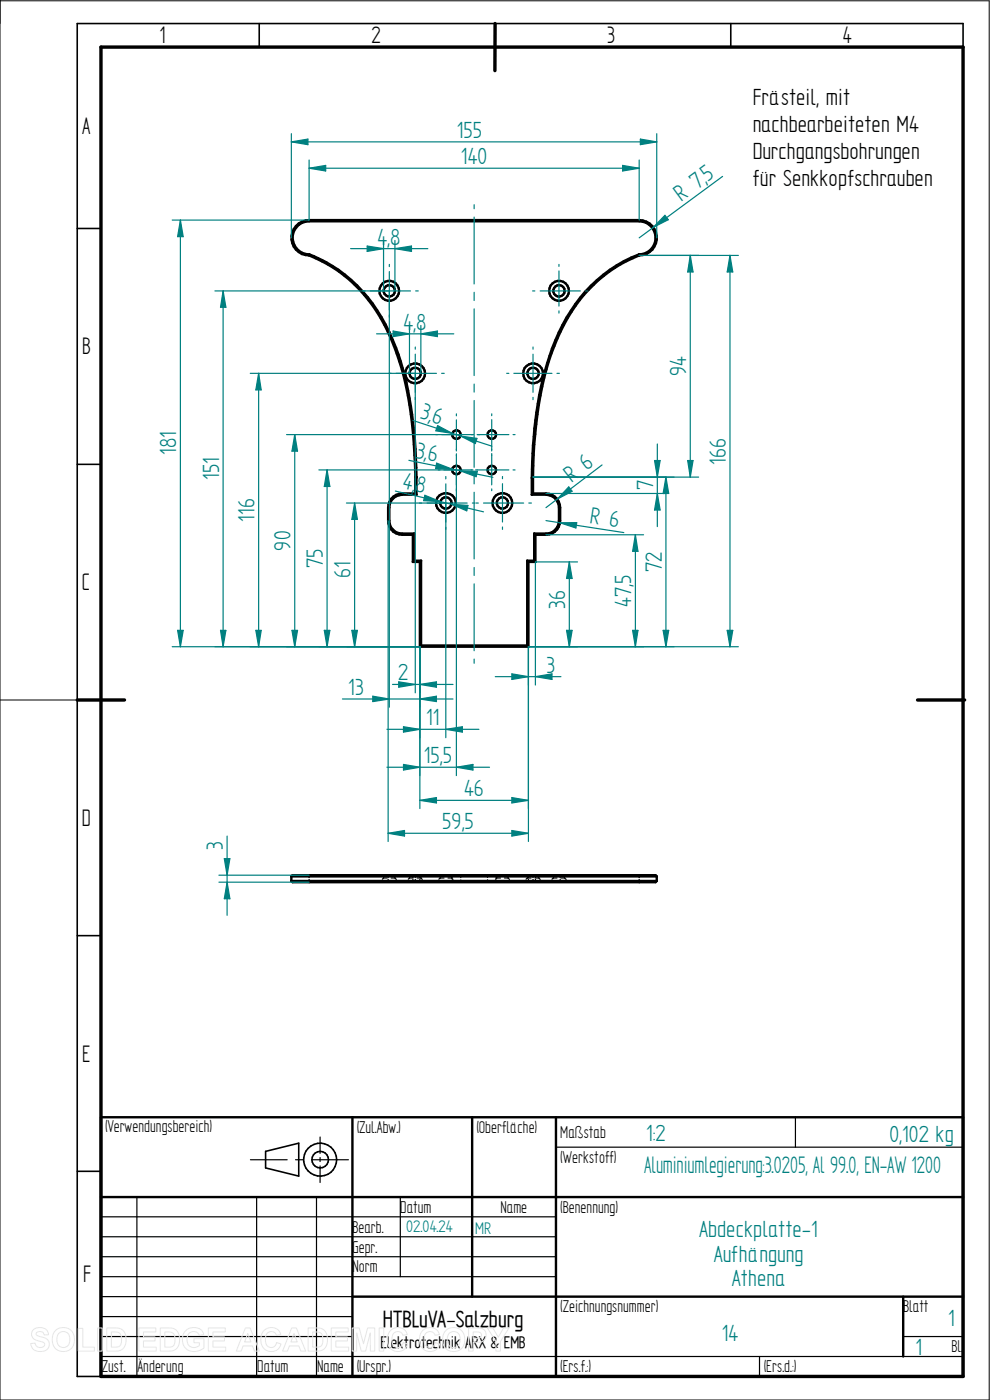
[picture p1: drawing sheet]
<svg xmlns="http://www.w3.org/2000/svg" width="210mm" height="297mm" viewBox="0 0 210 297" stroke-linecap="round" stroke-linejoin="round" font-family="sans-serif">
<path d="M0 0v297h209.8v-296.8h-209.8M0 148.5h16.4" fill="none" stroke="#000" stroke-width=".21"/>
<g fill="none" stroke="#000" stroke-width=".34">
<path d="M55 5v5M105 5v5M155 5v5M204.3 10v-5h-187.9v287h5M16.4 48.5h5M16.4 98.5h5M16.4 148.5h5M16.4 198.5h5M16.4 248.5h5M56.3 244.3l7.1-1.8v7l-7.1-1.7z"/>
<circle cx="67.9" cy="246" r="3.5"/>
<circle cx="67.9" cy="246" r="1.76"/>
</g>
<path d="M21.4 10h182.9v282h-182.9zM105 5v10M16.4 148.5h10M194.6 148.5h10" fill="none" stroke="#000" stroke-width=".72"/>
<g fill="none" stroke="#000" stroke-width=".51">
<path d="M65.6 54.2a31.9 31.9 0 0 1 18 19.2 68.3 68.3 0 0 1 4.2 20.9l.3 6.9M65.6 54.2a3.7 3.7 0 0 1-3.8-3.8 3.7 3.7 0 0 1 3.8-3.7h70a3.7 3.7 0 0 1 3.7 3.7 3.7 3.7 0 0 1-3.7 3.8M65.6 54a31.4 31.4 0 0 1 17.7 18.1 70.4 70.4 0 0 1 4.8 23.1l.2 6M65.6 54a3.5 3.5 0 0 1-3.5-3.5 3.5 3.5 0 0 1 3.5-3.6h70a3.5 3.5 0 0 1 3.5 3.6 3.5 3.5 0 0 1-3.5 3.5M65.6 54v.2M135.6 54a31.2 31.2 0 0 0-17.1 16.5 68.3 68.3 0 0 0-5.4 23.9l-.3 7M135.6 54v.2M135.6 54.2a31.9 31.9 0 0 0-18 19.2 75.4 75.4 0 0 0-4.5 25.4v2.4M87.6 119.2h1.5M87.6 113.5v5.7M87.8 113.2v5.8M87.8 119h1.5"/>
<path d="M87.8 119l-.2 .2M87.8 113.2l-.2 .3M88.1 104.7h-2.8a3 3 0 0 0-3 3v2.7a2.98 2.98 0 0 0 3 3.1h2.3M88.1 101.2v3.5M88.1 104.7l.2 .2M88.1 101.2h.2M88.3 101.2v3.7M88.3 104.9h-3a2.75 2.75 0 0 0-2.7 2.8v2.7a2.75 2.75 0 0 0 2.7 2.8h2.5M89.1 119.2v18M89.3 119v17.9M89.3 119l-.2 .2M111.8 119h1.5"/>
<path d="M111.8 119v17.9M111.8 119l.3 .2M112.1 119.2h1.5M112.1 119.2v18M112.8 104.9h3a2.75 2.75 0 0 1 2.8 2.8v2.7a2.75 2.75 0 0 1-2.8 2.8h-2.5M112.8 101.4v3.5M113.1 101.2v3.5M113.1 104.7h2.7a3.1 3.1 0 0 1 3 3v2.7a2.98 2.98 0 0 1-3 3.1h-2.2M113.1 104.7l-.3 .2M113.1 101.2l-.3 .2M113.3 113.2v5.8M113.3 119l.3 .2"/>
<path d="M113.3 113.2l.3 .3M113.6 113.5v5.7M89.1 137.2h23M89.3 136.9h22.5M89.3 136.9l-.2 .3M111.8 136.9l.3 .3M61.8 185.9l.3-.2h77l.2 .2M61.8 186.9h77.5M61.8 185.9h77.5M61.8 186.9l.3 .3h77l.2-.3M61.8 185.9v1M139.3 185.9v1"/>
<path d="M21.4 237h182.9v55h-182.9zM74.8 237v55M100.2 237v38.1M117.9 237v55M21.4 254h182.9M74.8 275.1h129.5M191.6 275.1v12.7"/>
<circle cx="82.6" cy="61.7" r="2.1"/>
<circle cx="82.6" cy="61.7" r="1.2"/>
<circle cx="88.1" cy="79.2" r="2.09"/>
<circle cx="88.1" cy="79.2" r="1.2"/>
<circle cx="113.1" cy="79.2" r="1.21"/>
<circle cx="113.1" cy="79.2" r="2.09"/>
<circle cx="118.6" cy="61.7" r="1.2"/>
<circle cx="118.6" cy="61.7" r="2.1"/>
<circle cx="96.8" cy="92.2" r=".91"/>
<circle cx="96.8" cy="99.7" r=".9"/>
<circle cx="104.3" cy="92.2" r=".91"/>
<circle cx="104.3" cy="99.7" r=".9"/>
<circle cx="94.6" cy="106.7" r="2.1"/>
<circle cx="94.6" cy="106.7" r="1.21"/>
<circle cx="106.6" cy="106.7" r="2.1"/>
<circle cx="106.6" cy="106.7" r="1.2"/>
</g>
<g fill="none" stroke="#000" stroke-width=".25">
<path d="M65.6 54.1v.1M65.6 54h.1M65.6 54l.4 .1M66.3 54.2l.6 .3M67.3 54.7l.3 .1M135.6 54h.1M135.6 54.1v.1M88.1 101.2l.1 .1M88.3 101.3v.1M88.3 101.2h.1M88.3 100.9v.1M88.3 101.4h.1"/>
<path d="M112.8 101.2h.1M112.8 101.3h.1M113 101.2h.1M65.6 186.9h.1M65.6 185.8v.4M65.6 186.6v.3M65.6 185.7h.1M65.6 187.1v.1M80.8 186.9l-.3 .3M81.4 186.3h.7M81.4 185.7v.1M81.4 186.1v.2"/>
<path d="M81.4 186.3l-.3 .2M82.3 186.6l.1 .4M82.4 185.8l-.1 .4M82.5 187.1l.1 .1M82.6 185.7h-.1M83 186.3h.8M83.8 185.7v.1M83.8 186.1v.2M83.8 186.3l.3 .3M84.4 186.9l.3 .3M86.3 186.9l-.3 .3M86.9 186.3h.7"/>
<path d="M86.9 185.7v.1M86.9 186.1v.2M86.9 186.3l-.3 .2M87.6 186.6v.4M87.7 185.8l-.1 .4M87.8 187.1v.1M87.8 185.7h.1M88.1 186.6v.4M88.2 185.8l-.1 .4M88.3 187.1v.1M88.3 185.7h.1M88.5 186.3h.8"/>
<path d="M89.1 186.6v.4M89.1 185.8v.4M89.2 187.1l.1 .1M89.3 185.7v.1M89.3 186.1v.2M89.3 186.3l.3 .3M89.3 185.7l-.1 .1M89.9 186.9l.3 .3M92.8 186.9l-.3 .3M93.4 186.3h.8M93.4 185.7v.1M93.4 186.1v.2"/>
<path d="M93.4 186.3l-.3 .2M95 186.3h.8M95.8 185.7v.1M95.8 186.1v.2M95.8 186.3l.3 .3M95.9 185.7v.4M95.9 186.6v.6M96.4 186.9l.3 .3M97.7 185.7v.5M97.7 186.7v.5M103.4 185.7v.4M103.4 186.6v.6"/>
<path d="M104.8 186.9l-.3 .3M105.2 185.7v.5M105.2 186.7v.5M105.4 186.3h.8M105.4 185.7v.1M105.4 186.1v.2M105.4 186.3l-.3 .2M107 186.3h.8M107.8 185.7v.1M107.8 186.1v.2M107.8 186.3l.3 .3M108.4 186.9l.3 .3"/>
<path d="M111.3 186.9l-.3 .3M111.8 187.2h.1M111.8 185.7l.1 .1M111.9 186.3h.7M111.9 185.7v.1M111.9 186.1v.2M111.9 186.3l-.3 .2M112 185.8l.1 .4M112.1 186.6l-.1 .4M112.8 185.7h.1M112.9 187.1l-.1 .1M113 185.8l.1 .4"/>
<path d="M113.1 186.6l-.1 .4M113.3 187.2h.1M113.3 185.7l.1 .1M113.5 186.3h.8M113.5 185.8l.1 .4M113.6 186.6l-.1 .4M114.3 185.7v.1M114.3 186.1v.2M114.3 186.3l.3 .3M114.9 186.9l.3 .3M116.8 186.9l-.3 .3M117.4 186.3h.8"/>
<path d="M117.4 185.7v.1M117.4 186.1v.2M117.4 186.3l-.3 .2M118.6 187.2h.1M118.6 185.7l.1 .1M118.8 185.8v.4M118.8 186.6l-.1 .4M119 186.3h.8M119.8 185.7v.1M119.8 186.1v.2M119.8 186.3l.3 .3M120.4 186.9l.3 .3"/>
<path d="M135.6 185.7h.1M135.6 187.2h.1M135.6 185.8v.4M135.6 186.6v.4M168.7 237v6.4M21.4 258.1h96.5M29 254v38M53.1 246h7.8M54.4 254v38M62.7 246h1.7M66.2 246h7.7M67.1 254v38"/>
<path d="M67.9 241.2v3.5M67.9 245.6v.8M67.9 247.4v3.5M84.9 254v16.8M117.9 243.4h86.4M21.4 270.8h96.5M21.4 266.6h96.5M21.4 262.4h96.5M21.4 275.1h53.4M21.4 279.3h53.4M21.4 287.8h182.9M21.4 283.5h53.4"/>
<path d="M161.1 287.8v4.2M191.6 283.5h12.7"/>
</g>
<path d="M36.5 46.7h29.1M38.3 46.7l.6 3.5h-1.2zM36.5 137.2h52.6" fill="none" stroke="#008080" stroke-width=".25"/>
<path d="M38.3 46.7l.6 3.5h-1.2z" fill="#008080"/>
<path d="M37.7 133.7h1.2l-.6 3.5z" fill="none" stroke="#008080" stroke-width=".25"/>
<path d="M37.7 133.7h1.2l-.6 3.5z" fill="#008080"/>
<path d="M38.3 46.7v90.5M46.4 187.2h19.2M46.4 185.7h19.2M48.2 187.2l.6 3.5h-1.2z" fill="none" stroke="#008080" stroke-width=".25"/>
<path d="M48.2 187.2l.6 3.5h-1.2z" fill="#008080"/>
<path d="M47.6 182.2h1.2l-.6 3.5z" fill="none" stroke="#008080" stroke-width=".25"/>
<path d="M47.6 182.2h1.2l-.6 3.5z" fill="#008080"/>
<path d="M61.8 28.4v22.1M61.8 30.1l3.5-.6v1.2zM139.3 28.4v22.1M48.2 177.4v16.8" fill="none" stroke="#008080" stroke-width=".25"/>
<path d="M61.8 30.1l3.5-.6v1.2z" fill="#008080"/>
<path d="M135.8 29.5l3.5 .6-3.5 .6z" fill="none" stroke="#008080" stroke-width=".25"/>
<path d="M135.8 29.5l3.5 .6-3.5 .6z" fill="#008080"/>
<path d="M61.8 30.1h77.5M113.6 119.2h8.9M112.1 137.2h10.4M120.2 133.7h1.2l-.6 3.5z" fill="none" stroke="#008080" stroke-width=".25"/>
<path d="M120.2 133.7h1.2l-.6 3.5z" fill="#008080"/>
<path d="M120.8 119.2l.6 3.5h-1.2z" fill="none" stroke="#008080" stroke-width=".25"/>
<path d="M120.8 119.2l.6 3.5h-1.2z" fill="#008080"/>
<path d="M113.6 119.2v26.1M120.8 119.2v18M112.1 137.2v8.1M108.6 143l3.5 .6-3.5 .5z" fill="none" stroke="#008080" stroke-width=".25"/>
<path d="M108.6 143l3.5 .6-3.5 .5z" fill="#008080"/>
<path d="M113.6 143.6l3.5-.6v1.1z" fill="none" stroke="#008080" stroke-width=".25"/>
<path d="M113.6 143.6l3.5-.6v1.1z" fill="#008080"/>
<path d="M115.8 113.5h20.7M112.1 137.2h24.4M134.2 133.7h1.1l-.5 3.5zM105.1 143.6h13.9" fill="none" stroke="#008080" stroke-width=".25"/>
<path d="M134.2 133.7h1.1l-.5 3.5z" fill="#008080"/>
<path d="M134.8 113.5l.5 3.5h-1.1z" fill="none" stroke="#008080" stroke-width=".25"/>
<path d="M134.8 113.5l.5 3.5h-1.1z" fill="#008080"/>
<path d="M115.8 110.4l16.5 2.6M118.8 110.9h3.5l-.1 1.1zM134.8 113.5v23.7" fill="none" stroke="#008080" stroke-width=".25"/>
<path d="M118.8 110.9h3.5l-.1 1.1z" fill="#008080"/>
<path d="M127.7 98.6l-11.9 9.1M120.6 103.3l.8 .9-3.2 1.7z" fill="none" stroke="#008080" stroke-width=".25"/>
<path d="M120.6 103.3l.8 .9-3.2 1.7z" fill="#008080"/>
<g fill="none" stroke="#008080" stroke-width=".25">
<path d="M100.6 43.4v.9M100.6 46.1v14.1M135.6 54.2h12.6M146.4 54.2l.6 3.5h-1.1zM100.6 62v1.8M100.6 65.5v14.2M100.6 81.5v1.7M100.6 85v14.1M100.6 100.9v1.8M100.6 104.4v14.2M113.1 101.2h35.1M100.6 120.4v1.7"/>
<path d="M100.6 123.9v14.1M100.6 139.8v.9"/>
</g>
<path d="M146.4 54.2l.6 3.5h-1.1z" fill="#008080"/>
<path d="M145.9 97.7h1.1l-.6 3.5z" fill="none" stroke="#008080" stroke-width=".25"/>
<path d="M145.9 97.7h1.1l-.6 3.5z" fill="#008080"/>
<path d="M135.6 54.2h21M146.4 54.2v47M112.1 137.2h44.5M154.3 133.7h1.1l-.5 3.5z" fill="none" stroke="#008080" stroke-width=".25"/>
<path d="M154.3 133.7h1.1l-.5 3.5z" fill="#008080"/>
<path d="M154.9 54.2l.5 3.5h-1.1z" fill="none" stroke="#008080" stroke-width=".25"/>
<path d="M154.9 54.2l.5 3.5h-1.1z" fill="#008080"/>
<path d="M154.9 54.2v83M113.1 101.2h28.1M115.8 104.7h25.4M139.4 104.7l.6 3.5h-1.1z" fill="none" stroke="#008080" stroke-width=".25"/>
<path d="M139.4 104.7l.6 3.5h-1.1z" fill="#008080"/>
<path d="M138.9 97.7h1.1l-.6 3.5z" fill="none" stroke="#008080" stroke-width=".25"/>
<path d="M138.9 97.7h1.1l-.6 3.5z" fill="#008080"/>
<path d="M139.4 94.2v17.5M113.1 101.2h29.9M112.1 137.2h30.9M140.7 133.7h1.2l-.6 3.5z" fill="none" stroke="#008080" stroke-width=".25"/>
<path d="M140.7 133.7h1.2l-.6 3.5z" fill="#008080"/>
<path d="M141.3 101.2l.6 3.5h-1.2z" fill="none" stroke="#008080" stroke-width=".25"/>
<path d="M141.3 101.2l.6 3.5h-1.2z" fill="#008080"/>
<path d="M153.3 37.4l-17.7 13.1M141.1 45.7l.7 .9-3.2 1.6zM141.3 101.2v36" fill="none" stroke="#008080" stroke-width=".25"/>
<path d="M141.1 45.7l.7 .9-3.2 1.6z" fill="#008080"/>
<path d="M65.6 34v12.7M65.6 35.7l3.5-.6v1.2zM135.6 34v12.7" fill="none" stroke="#008080" stroke-width=".25"/>
<path d="M65.6 35.7l3.5-.6v1.2z" fill="#008080"/>
<path d="M132.1 35.1l3.5 .6-3.5 .6z" fill="none" stroke="#008080" stroke-width=".25"/>
<path d="M132.1 35.1l3.5 .6-3.5 .6z" fill="#008080"/>
<path d="M65.6 35.7h70M89.1 137.2v34.3M112.1 137.2v34.3M108.6 169.2l3.5 .6-3.5 .5z" fill="none" stroke="#008080" stroke-width=".25"/>
<path d="M108.6 169.2l3.5 .6-3.5 .5z" fill="#008080"/>
<path d="M89.1 169.8l3.5-.6v1.1z" fill="none" stroke="#008080" stroke-width=".25"/>
<path d="M89.1 169.8l3.5-.6v1.1z" fill="#008080"/>
<path d="M45.6 61.7h37M45.6 137.2h43.5M46.8 133.7h1.1l-.6 3.5zM89.1 169.8h23" fill="none" stroke="#008080" stroke-width=".25"/>
<path d="M46.8 133.7h1.1l-.6 3.5z" fill="#008080"/>
<path d="M47.3 61.7l.6 3.5h-1.1z" fill="none" stroke="#008080" stroke-width=".25"/>
<path d="M47.3 61.7l.6 3.5h-1.1z" fill="#008080"/>
<path d="M47.3 61.7v75.5M53.1 79.2h35M54.9 79.2l.5 3.5h-1.1zM53.1 137.2h36" fill="none" stroke="#008080" stroke-width=".25"/>
<path d="M54.9 79.2l.5 3.5h-1.1z" fill="#008080"/>
<path d="M54.3 133.7h1.1l-.5 3.5z" fill="none" stroke="#008080" stroke-width=".25"/>
<path d="M54.3 133.7h1.1l-.5 3.5z" fill="#008080"/>
<path d="M54.9 79.2v58M73.5 106.7h21.1M73.5 137.2h15.6M74.6 133.7h1.2l-.6 3.5z" fill="none" stroke="#008080" stroke-width=".25"/>
<path d="M74.6 133.7h1.2l-.6 3.5z" fill="#008080"/>
<path d="M75.2 106.7l.6 3.5h-1.2z" fill="none" stroke="#008080" stroke-width=".25"/>
<path d="M75.2 106.7l.6 3.5h-1.2z" fill="#008080"/>
<path d="M60.8 92.2h36M62.5 92.2l.6 3.5h-1.2zM75.2 106.7v30.5M60.8 137.2h28.3" fill="none" stroke="#008080" stroke-width=".25"/>
<path d="M62.5 92.2l.6 3.5h-1.2z" fill="#008080"/>
<path d="M61.9 133.7h1.2l-.6 3.5z" fill="none" stroke="#008080" stroke-width=".25"/>
<path d="M61.9 133.7h1.2l-.6 3.5z" fill="#008080"/>
<path d="M62.5 92.2v45M67.6 99.7h29.2M69.4 99.7l.6 3.5h-1.2zM67.6 137.2h21.5" fill="none" stroke="#008080" stroke-width=".25"/>
<path d="M69.4 99.7l.6 3.5h-1.2z" fill="#008080"/>
<path d="M68.8 133.7h1.2l-.6 3.5z" fill="none" stroke="#008080" stroke-width=".25"/>
<path d="M68.8 133.7h1.2l-.6 3.5z" fill="#008080"/>
<path d="M69.4 99.7v37.5M82.3 110.4v68.1M112.1 137.2v41.3M82.3 176.8l3.5-.6v1.2z" fill="none" stroke="#008080" stroke-width=".25"/>
<path d="M82.3 176.8l3.5-.6v1.2z" fill="#008080"/>
<path d="M108.6 176.2l3.5 .6-3.5 .6z" fill="none" stroke="#008080" stroke-width=".25"/>
<path d="M108.6 176.2l3.5 .6-3.5 .6z" fill="#008080"/>
<g fill="none" stroke="#008080" stroke-width=".25">
<path d="M82.6 56.1v.5M82.6 57.6v8.1M118.6 56.1v.4M118.6 57.5v7.4M77 61.7h.5M78.6 61.7h8.5M82.5 79.2h.5M82.6 66.8v.5M84.1 79.2h8.5M88.1 73.6v.5M88.1 75.1v8.1M88.2 61.7h.5"/>
<path d="M93.7 79.2h.5M107.5 79.2h.4M109 79.2h8.1M113 61.7h.5M113.1 73.6v.5M113.1 75.1v8.1M114.6 61.7h8.5M118.2 79.2h.5M118.6 66v.4M124.2 61.7h.5M88.1 84.3v.5M92.4 92.2h.4"/>
<path d="M93 99.7h.3M93.7 92.2h6.8M94.1 99.7h6.2M96.8 87.8v.4M96.8 89.1v6.6M96.8 96.3v6.6M100.9 99.7h7M101.2 92.2h6.7M104.3 87.8v.4M104.3 89v6.7M104.3 96.2v6.7M108.8 92.2h.5"/>
<path d="M108.8 99.7h.5M113.1 84.3v.5M89 106.7h.5M90.6 106.7h8.5M94.6 101.1v.5M94.6 102.7v53.8M96.8 103.7v.4M100.2 106.7h.5M101 106.7h.5M102.6 106.7h8.5M104.3 103.7v.4M106.6 101.1v.5"/>
<path d="M106.6 102.6v8.1M106.6 111.8v.5M112.2 106.7h.5M89.1 137.2v19.3M85.6 154.2l3.5 .5-3.5 .6zM82.3 176.8h29.8"/>
</g>
<path d="M85.6 154.2l3.5 .5-3.5 .6z" fill="#008080"/>
<path d="M94.6 154.7l3.5-.5v1.1z" fill="none" stroke="#008080" stroke-width=".25"/>
<path d="M94.6 154.7l3.5-.5v1.1z" fill="#008080"/>
<path d="M96.8 99.7v64.8M89.1 137.2v27.3M82.1 154.7h19.5M85.6 162.2l3.5 .6-3.5 .6z" fill="none" stroke="#008080" stroke-width=".25"/>
<path d="M85.6 162.2l3.5 .6-3.5 .6z" fill="#008080"/>
<path d="M96.8 162.8l3.5-.6v1.2z" fill="none" stroke="#008080" stroke-width=".25"/>
<path d="M96.8 162.8l3.5-.6v1.2z" fill="#008080"/>
<path d="M82.6 61.7v88.3M89.1 137.2v12.8M79.1 147.7l3.5 .6-3.5 .5zM82.1 162.8h21.7" fill="none" stroke="#008080" stroke-width=".25"/>
<path d="M79.1 147.7l3.5 .6-3.5 .5z" fill="#008080"/>
<path d="M89.1 148.3l3.5-.6v1.1z" fill="none" stroke="#008080" stroke-width=".25"/>
<path d="M89.1 148.3l3.5-.6v1.1z" fill="#008080"/>
<path d="M88.1 79.2v67.8M89.1 137.2v9.8M72.6 148.3h23.5M84.6 144.7l3.5 .5-3.5 .6z" fill="none" stroke="#008080" stroke-width=".25"/>
<path d="M84.6 144.7l3.5 .5-3.5 .6z" fill="#008080"/>
<path d="M89.1 145.2l3.5-.5v1.1z" fill="none" stroke="#008080" stroke-width=".25"/>
<path d="M89.1 145.2l3.5-.5v1.1z" fill="#008080"/>
<path d="M81.4 51v10.7M83.8 51v10.7M83.8 52.7l3.5-.5v1.1zM83.3 145.2h12.8" fill="none" stroke="#008080" stroke-width=".25"/>
<path d="M83.8 52.7l3.5-.5v1.1z" fill="#008080"/>
<path d="M77.9 52.2l3.5 .5-3.5 .6z" fill="none" stroke="#008080" stroke-width=".25"/>
<path d="M77.9 52.2l3.5 .5-3.5 .6z" fill="#008080"/>
<path d="M74.4 52.7h16.4M86.9 69v10.2M89.3 69v10.2M89.3 70.8l3.5-.6v1.2z" fill="none" stroke="#008080" stroke-width=".25"/>
<path d="M89.3 70.8l3.5-.6v1.2z" fill="#008080"/>
<path d="M83.4 70.2l3.5 .6-3.5 .6z" fill="none" stroke="#008080" stroke-width=".25"/>
<path d="M83.4 70.2l3.5 .6-3.5 .6z" fill="#008080"/>
<path d="M79.9 70.8h16.4M83.9 104.2l18.7 4.4M95.8 107l3.5 .2-.3 1.2z" fill="none" stroke="#008080" stroke-width=".25"/>
<path d="M95.8 107l3.5 .2-.3 1.2z" fill="#008080"/>
<path d="M90.1 105.1l3.3 1.3-3.5-.2z" fill="none" stroke="#008080" stroke-width=".25"/>
<path d="M90.1 105.1l3.3 1.3-3.5-.2z" fill="#008080"/>
<path d="M86.7 97.7l17.9 3.6M97.7 99.9l3.6 .1-.3 1.1z" fill="none" stroke="#008080" stroke-width=".25"/>
<path d="M97.7 99.9l3.6 .1-.3 1.1z" fill="#008080"/>
<path d="M92.6 98.3l3.3 1.2-3.5-.1z" fill="none" stroke="#008080" stroke-width=".25"/>
<path d="M92.6 98.3l3.3 1.2-3.5-.1z" fill="#008080"/>
<path d="M87.6 89.2l16.8 5.5M97.7 92.5l3.5 .5-.4 1.1z" fill="none" stroke="#008080" stroke-width=".25"/>
<path d="M97.7 92.5l3.5 .5-.4 1.1z" fill="#008080"/>
<path d="M92.8 90.3l3.2 1.6-3.5-.5z" fill="none" stroke="#008080" stroke-width=".25"/>
<path d="M92.8 90.3l3.2 1.6-3.5-.5z" fill="#008080"/>
<g fill="none" stroke="#e6e6e6" stroke-width=".21">
<path d="M7.1 282.1a2.02 2.02 0 0 1 3.1 .7l.1 .4h-.9a.9 .9 0 0 0-.8-.7 .9 .9 0 0 0-.9 .5l.1 .3 .5 .2a2.15 2.15 0 0 1 2.1 1.4 1.72 1.72 0 0 1-2.3 1.8l-.7-.2-.7-.7-.2-.8 1-.1a1.06 1.06 0 0 0 .9 1 1.06 1.06 0 0 0 1.1-.7 1.66 1.66 0 0 0-1.6-.8 1.37 1.37 0 0 1-.8-2.3zM11.8 282.3a2.46 2.46 0 0 1 3.1-.2 2.46 2.46 0 0 1 .8 3 2.4 2.4 0 0 1-3.1 1.5 2.4 2.4 0 0 1-1.5-3.1l.2-.5zM12.4 282.9a1.39 1.39 0 0 1 1.7-.3 1.39 1.39 0 0 1 .7 1.6 1.41 1.41 0 0 1-1.4 1.7 1.41 1.41 0 0 1-1.3-1.7l.1-.8zM16.6 281.8h1v4h2.4v.8h-3.4zM20.7 281.7h1v4.9h-1zM22.6 281.7h1.9a2.2 2.2 0 0 1 2.2 2.8 2.02 2.02 0 0 1-2.2 2.1h-1.9zM23.6 282.6a1.8 1.8 0 0 1 2 .5 2.09 2.09 0 0 1-.4 2.6l-1.6 .1zM29.5 281.7h3.6v.9h-2.7v1h2.5v.9h-2.5v1.3h2.7v.8h-3.6zM34 281.7h1.8a2.2 2.2 0 0 1 2.3 2.8 2.02 2.02 0 0 1-2.2 2.1h-1.9zM35 282.6a1.8 1.8 0 0 1 1.9 .5 2.09 2.09 0 0 1-.4 2.6l-1.5 .1zM39.4 282.3a2.33 2.33 0 0 1 3.8 .8l-1 .2a1.37 1.37 0 0 0-1.6-.7 1.37 1.37 0 0 0-.9 1.5 1.56 1.56 0 0 0 .8 1.6 1.56 1.56 0 0 0 1.8-.2v-.6h-1.2v-.9h2.2v2a2.65 2.65 0 0 1-3.1 .5 2.65 2.65 0 0 1-1.5-2.7l.3-1zM44.2 281.7h3.6v.9h-2.6v1h2.4v.9h-2.4v1.3h2.7v.8h-3.7z"/>
<path d="M52 281.7h1.1l1.9 4.9h-1l-.4-1.1h-2l-.4 1.1h-1.1zM52.6 282.9l.6 1.8h-1.3zM56 282.3a2.12 2.12 0 0 1 3.6 .8l-1 .2a1.24 1.24 0 0 0-1.6-.7 1.24 1.24 0 0 0-.7 1.6 1.28 1.28 0 0 0 .4 1.4 1.28 1.28 0 0 0 1.6 0l.4-.8 .9 .3a2.19 2.19 0 0 1-2.5 1.6 2.19 2.19 0 0 1-1.8-2.5l.1-.9zM61.9 281.7h1l2 4.9h-1.1l-.4-1.1h-2l-.4 1.1h-1.1zM62.4 282.9l.7 1.8h-1.4zM65.4 281.7h1.8a2.2 2.2 0 0 1 2.3 2.8 2.02 2.02 0 0 1-2.3 2.1h-1.8zM66.3 282.6a1.8 1.8 0 0 1 2 .5 2.09 2.09 0 0 1-.4 2.6l-1.6 .1zM70.3 281.7h3.6v.9h-2.7v1h2.5v.9h-2.5v1.3h2.8v.8h-3.7zM74.7 281.7h1.5l.9 3.4 .9-3.4h1.5v4.9h-.9l-.1-3.8-.9 3.8h-1l-.9-3.8-.1 3.8h-.9zM80.4 281.7h1v4.9h-1zM82.8 282.3a2.12 2.12 0 0 1 3.6 .8l-.9 .2a1.24 1.24 0 0 0-1.6-.7 1.24 1.24 0 0 0-.8 1.6 1.28 1.28 0 0 0 .5 1.4 1.28 1.28 0 0 0 1.5 0l.4-.8 .9 .3a2.19 2.19 0 0 1-2.5 1.6 2.19 2.19 0 0 1-1.7-2.5l.1-.9zM89.6 282.3a2.12 2.12 0 0 1 3.6 .8l-.9 .2a1.24 1.24 0 0 0-1.6-.7 1.24 1.24 0 0 0-.7 1.6 1.28 1.28 0 0 0 .4 1.4 1.28 1.28 0 0 0 1.5 0l.4-.8 1 .3a2.19 2.19 0 0 1-2.6 1.6 2.19 2.19 0 0 1-1.7-2.5l.1-.9z"/>
<path d="M94.6 282.3a2.46 2.46 0 0 1 3.1-.2 2.46 2.46 0 0 1 .8 3 2.4 2.4 0 0 1-3.1 1.5 2.4 2.4 0 0 1-1.4-3.1l.1-.5zM95.2 282.9a1.39 1.39 0 0 1 1.7-.3 1.39 1.39 0 0 1 .7 1.6 1.41 1.41 0 0 1-1.3 1.7 1.41 1.41 0 0 1-1.4-1.7l.1-.8zM99.4 281.7h1.6a1.61 1.61 0 0 1 2.1 1.5 1.62 1.62 0 0 1-2.1 1.6h-.6v1.8h-1zM100.4 282.6a1.62 1.62 0 0 1 1.7 .3 .7 .7 0 0 1-.1 .8 .7 .7 0 0 1-.7 .2h-.9zM103.4 281.7h1.1l1.2 2 1.1-2h1.2l-1.8 2.9v2h-1v-2z"/>
</g>
<g font-size="5.7">
<text x="33.8" y="9.2">1</text>
<text x="78.8" y="9.2">2</text>
<text x="128.8" y="9.2">3</text>
<text x="178.8" y="9.2">4</text>
<text x="17.4" y="28.4">A</text>
<text x="17.4" y="75.2">B</text>
<text x="17.4" y="125.2">C</text>
<text x="17.4" y="175.2">D</text>
<text x="17.4" y="225.2">E</text>
<text x="17.6" y="271.9">F</text>
</g>
<text font-size="5.7" fill="#008080" x="136.7" y="248.7">Aluminiumlegierung:3.0205, Al 99.0, EN-AW 1200</text>
<g font-size="5.6">
<text x="159.7" y="22.2">Frästeil, mit</text>
<text x="159.7" y="27.9">nachbearbeiteten M4</text>
<text x="159.7" y="33.7">Durchgangsbohrungen</text>
<text x="159.7" y="39.4">für Senkkopfschrauben</text>
</g>
<g font-size="5.6" fill="#008080">
<text x="96.9" y="29.2">155</text>
<text x="97.8" y="34.8">140</text>
<text x="150.2" y="38.6" transform="rotate(-36 150.2 38.6)">5</text>
<text x="144.5" y="42.8" transform="rotate(-36 144.5 42.8)">R 7,</text>
<text x="80.1" y="51.9">4,8</text>
<text x="85.6" y="69.9">4,8</text>
<text x="145.6" y="79.8" transform="rotate(-90 145.6 79.8)">94</text>
<text x="89" y="88.7" transform="rotate(18 89 88.7)">3,</text>
<text x="91.4" y="89.5" transform="rotate(18 91.4 89.5)">6</text>
<text x="37.4" y="96.5" transform="rotate(-90 37.4 96.5)">181</text>
<text x="46.5" y="101.9" transform="rotate(-90 46.5 101.9)">151</text>
<text x="88.1" y="97.1" transform="rotate(11 88.1 97.1)">3,</text>
<text x="90.5" y="97.6" transform="rotate(11 90.5 97.6)">6</text>
<text x="154" y="98.6" transform="rotate(-90 154 98.6)">166</text>
<text x="85.3" y="103.6" transform="rotate(13 85.3 103.6)">4,</text>
<text x="87.9" y="104.2" transform="rotate(13 87.9 104.2)">8</text>
<text x="121.2" y="102.5" transform="rotate(-37 121.2 102.5)">R 6</text>
<text x="138.6" y="104.1" transform="rotate(-90 138.6 104.1)">7</text>
<text x="54" y="110.7" transform="rotate(-90 54 110.7)">116</text>
<text x="125" y="111" transform="rotate(9 125 111)">R 6</text>
<text x="61.6" y="116.8" transform="rotate(-90 61.6 116.8)">90</text>
<text x="68.5" y="120.6" transform="rotate(-90 68.5 120.6)">75</text>
<text x="74.3" y="122.6" transform="rotate(-90 74.3 122.6)">61</text>
<text x="140.4" y="121.4" transform="rotate(-90 140.4 121.4)">72</text>
<text x="119.9" y="129.2" transform="rotate(-90 119.9 129.2)">36</text>
<text x="133.9" y="128.8" transform="rotate(-90 133.9 128.8)">47,5</text>
<text x="116" y="142.7">3</text>
<text x="73.9" y="147.4">13</text>
<text x="84.5" y="144.4">2</text>
<text x="90.4" y="153.9">11</text>
<text x="89.9" y="161.9">15,5</text>
<text x="98.5" y="168.9">46</text>
<text x="93.8" y="175.9">59,5</text>
<text x="47.3" y="180.4" transform="rotate(-90 47.3 180.4)">3</text>
<text x="137.1" y="242">1:2</text>
<text x="188.7" y="242.2">0,102 kg</text>
<text x="148.3" y="262.4">Abdeckplatte-1</text>
<text x="151.4" y="267.6">Aufhängung</text>
<text x="155.3" y="272.9">Athena</text>
<text x="201.2" y="281.3">1</text>
<text x="153.1" y="284.6">14</text>
<text x="194.2" y="287.4">1</text>
</g>
<text font-size="5.5" x="81.2" y="281.5">HTBLuVA-Salzburg</text>
<g font-size="4.1">
<text x="22.3" y="240.2">(Verwendungsbereich)</text>
<text x="75.7" y="240.4">(Zul.Abw.)</text>
<text x="101.1" y="240.4">(Oberfläche)</text>
<text x="118.8" y="241.4">Maßstab</text>
<text x="118.8" y="246.7">(Werkstoff)</text>
<text x="84.9" y="257.3">Datum</text>
<text x="106.2" y="257.3">Name</text>
<text x="118.8" y="257.3">(Benennung)</text>
<text x="74.8" y="261.5">Bearb.</text>
<text x="74.8" y="265.7">Gepr.</text>
<text x="74.8" y="270">Norm</text>
<text x="118.8" y="278.4">(Zeichnungsnummer)</text>
<text x="191.6" y="278.4">Blatt</text>
<text x="201.8" y="286.9">Bl.</text>
<text x="21.6" y="291.1">Zust.</text>
<text x="29.2" y="291.1">Änderung</text>
<text x="54.6" y="291.1">Datum</text>
<text x="67.3" y="291.1">Name</text>
<text x="75.7" y="291.1">(Urspr.)</text>
<text x="118.8" y="291.1">(Ers.f.:)</text>
<text x="162" y="291.1">(Ers.d.:)</text>
</g>
<g font-size="4" fill="#008080">
<text x="86.2" y="261.5">02.04.24</text>
<text x="100.8" y="261.7">MR</text>
</g>
<text font-size="4" x="80.7" y="286">Elektrotechnik ARX &amp; EMB</text>
</svg>
